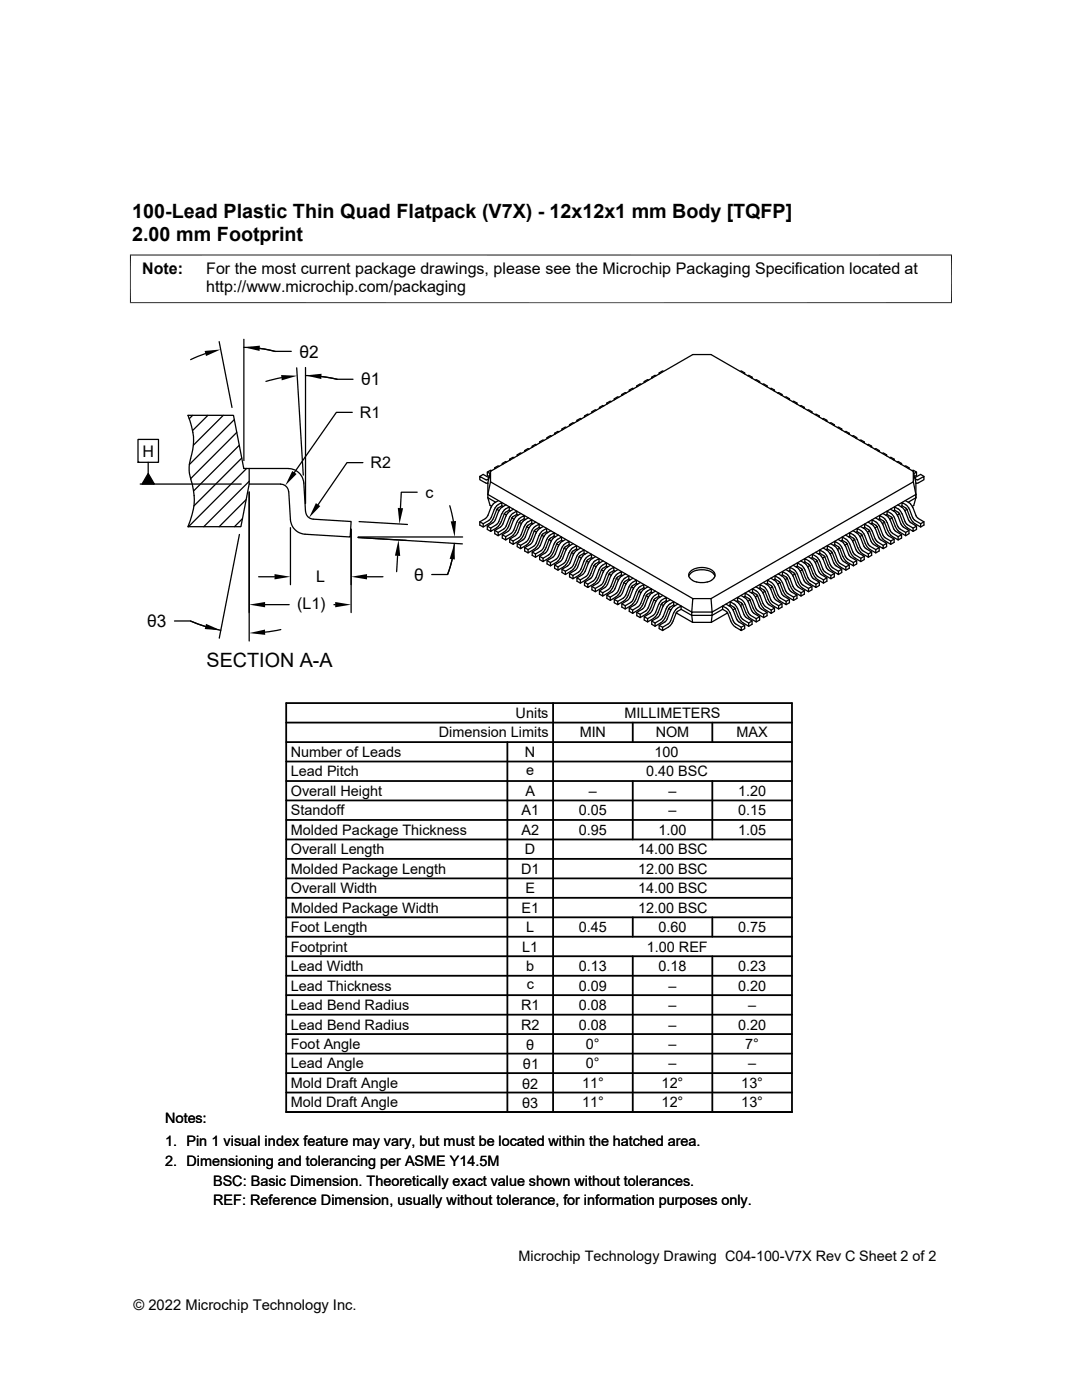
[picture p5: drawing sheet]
<svg xmlns="http://www.w3.org/2000/svg" width="216mm" height="279mm" viewBox="0 0 216 279" stroke-linecap="round" stroke-linejoin="round" font-family="sans-serif">
<g fill="none" stroke="#000" stroke-width=".25">
<path d="M41 70.6l-3 1.2M43.7 68.2l2.6 13.1M48.7 69.3a24.8 24.8 0 0 1 6.2 .8M48.7 67.7v24.2M51.8 69.5l3.1 .6M54.9 70.1h3.2M56.2 75.4l-3.1 .7M59.2 73.4l1.3 21.4M61 75l3.1 .1 3.2 .6M61 73.3v27.2M64.1 75.1l3.1 .6M67.3 75.7h3.1"/>
<path d="M122.8 79.7l-.2-.1v.2M123.4 79.3l-.1-.1-.7 .4M124.3 78.8l-.2-.1v.2M124.9 78.4l-.1-.1-.7 .4M125.8 78l-.2-.1v.2M126.4 77.6l-.2-.1-.6 .4M127.3 77.1l-.2-.1v.2M127.9 76.7l-.2-.1-.6 .4M128.7 76.2l-.2-.1v.2M129.4 75.9l-.2-.1-.7 .3M130.2 75.4l-.2-.1v.2M130.9 75l-.2-.1-.7 .4"/>
<path d="M131.7 74.5l-.2-.1v.2M132.4 74.1l-.2-.1-.7 .4M147.7 74.1l.2-.1 .7 .4M148.4 74.5l.2-.1v.2M149.2 75l.2-.1 .7 .4M149.9 75.4l.2-.1v.2M150.7 75.9l.2-.1 .7 .3M151.4 76.2l.2-.1v.2M152.2 76.7l.2-.1 .7 .4M152.9 77.1l.2-.1v.2M153.7 77.6l.2-.1 .6 .4M154.4 78l.1-.1v.2"/>
<path d="M155.2 78.4l.2-.1 .6 .4M155.9 78.8l.1-.1v.2M156.7 79.3l.2-.1 .6 .4M157.3 79.7l.2-.1v.2M27.5 87.7h4.1v4.6h-4.1zM27.5 92.3h.1M28 96.6h20.1M29.6 94.5l1.2 2.1h-2.5zM29.6 92.3v2.2M38.4 82.9l-.6 .7M41.5 82.9l-3.1 3M44.6 82.9l-6 6"/>
<path d="M46.8 83.7l-9 9M47.2 86.3l-9.2 9.2M47.8 88.9l-9.2 9.1M48.2 91.4l-9.5 9.6M49.1 99.7l-5.4 5.4M49.2 93.5l-11.6 11.6M49.7 96.6h6.3a1.63 1.63 0 0 1 1.6 1.5l.4 5.6a3.1 3.1 0 0 0 2.9 2.9l9 .6 .2-3.1-7.6-.5a1.6 1.6 0 0 1-1.5-1.5M49.7 98.2v29.7M49.7 96.1l-9 9M57.5 93.5a3.1 3.1 0 0 1 3.1 2.9l.4 5.7M57.5 93.5h-8.9l-2-10.6h-9.1a12.4 12.4 0 0 1 .3 9.5 7.9 7.9 0 0 0 .6 4.3 12.1 12.1 0 0 1-.9 8.4h10.6l1.6-8.5v-3.1M70.3 82.3h-3.2l-8.4 12"/>
<path d="M72.4 92.3h-3.2l-5.7 8.4M83.2 98.2h-3.1l-.2 3.2M95.7 95.1l.7-.4 1.1 .6M96.9 95.7l-1.2-.6v.6l1.2 .7M96.9 95.7l.2 .1M96.9 96.4l.5 .1M97.3 95.7l-.2 .1M97.3 99.3l1.6 .9M97.3 99.3l.5 1.6 .3 .1M97.6 95.3h.1M97.6 95.3l-.2 .4M97.8 94.5l-.6-.3v.7l.4 .2"/>
<path d="M97.9 96.2l40.3 23.3M97.9 96.2l-.6 2.5 40.7 23.5 .2-2.7h3.7M97.9 94.1l40.3-23.3h3.7l40.3 23.3M97.9 94.1v2.1M97.9 94.1l-.6 2.2v3M98.1 93.9l-.2-.1-.7 .4M98.9 93.5l-.2-.2v.3M99.5 99.9l-1.1 .7M99.6 93.1l-.2-.1-.7 .3M100.4 92.6l-.2-.1v.2M101.1 92.2l-.2-.1-.7 .4M101.9 91.7l-.2-.1v.2"/>
<path d="M102.6 91.4l-.2-.2-.7 .4M103.4 90.9l-.2-.1v.2M104.1 90.5l-.2-.1-.7 .4M104.9 90l-.2-.1v.2M105.6 89.6l-.2-.1-.7 .4M106.4 89.2l-.2-.2v.3M107 88.8l-.2-.1-.6 .3M107.9 88.3l-.2-.1v.2M108.5 87.9l-.1-.1-.7 .4M109.3 87.4l-.1-.1v.2M110 87l-.2-.1-.6 .4M110.8 86.6l-.1-.1v.2"/>
<path d="M111.5 86.2l-.2-.1-.6 .4M112.3 85.7l-.2-.1v.2M113 85.3l-.2-.1-.7 .4M113.8 84.9l-.2-.1v.2M114.5 84.5l-.2-.2-.7 .5M115.3 84l-.2-.1v.2M116 83.6l-.2-.1-.7 .4M116.8 83.1l-.2-.1v.2M117.5 82.7l-.2-.1-.7 .4M118.3 82.3l-.2-.1v.2M119 81.9l-.2-.1-.7 .4M119.8 81.4l-.2-.1v.2"/>
<path d="M120.5 81l-.2-.1-.7 .4M121.3 80.5l-.2-.1v.2M122 80.2l-.2-.1-.7 .3M158.2 80.2l.1-.1 .7 .3M158.8 80.5l.2-.1v.2M159.7 81l.1-.1 .7 .4M160.3 81.4l.2-.1v.2M161.1 81.9l.2-.1 .7 .4M161.8 82.3l.2-.1v.2M162.6 82.7l.2-.1 .7 .4M163.3 83.1l.2-.1v.2M164.1 83.6l.2-.1 .7 .4"/>
<path d="M164.8 84l.2-.1v.2M165.6 84.5l.2-.2 .7 .5M166.3 84.9l.2-.1v.2M167.1 85.3l.2-.1 .7 .4M167.8 85.7l.2-.1v.2M168.6 86.2l.2-.1 .7 .4M169.3 86.6l.2-.1v.2M170.1 87l.2-.1 .6 .4M170.8 87.4l.1-.1v.2M171.6 87.9l.2-.1 .6 .4M172.3 88.3l.1-.1v.2M173.1 88.8l.2-.1 .6 .3"/>
<path d="M173.7 89.2l.2-.2v.3M174.6 89.6l.2-.1 .6 .4M175.2 90l.2-.1v.2M176.1 90.5l.1-.1 .7 .4M176.7 90.9l.2-.1v.2M177.5 91.4l.2-.2 .7 .4M178.2 91.7l.2-.1v.2M179 92.2l.2-.1 .7 .4M179.7 92.6l.2-.1v.2M180.5 93.1l.2-.1 .7 .3M180.7 99.9l1 .7M181.2 93.5l.2-.2v.3"/>
<path d="M182 93.9l.2-.1 .7 .4M182.2 96.2l-40.3 23.3M182.2 94.1v2.1M182.2 96.2l.6 2.5-40.7 23.5M182.2 94.1l.6 2.2v3M182.4 94.5l.5-.3v.7l-.4 .2M182.8 99.3l-1.6 .9M182.8 99.3l-.5 1.6-.2 .1M183.2 96.4l-.4 .1M183.2 95.7l1.2-.6v.6l-1.2 .7M184.4 95.1l-.7-.4-1.2 .6 .4 .5 .3-.1M47.8 106.7l-4 20.7"/>
<path d="M48.4 103.5l-1.6 1.6M51.6 115.1h3.2M58 105.3v11.4M70.1 105.6v16.7M71.5 107.3l20.8 1.2M71.5 107.2h20.8M71.6 104.1l9.7 .6M73.2 115.1h3.2M79.3 110.9l-.2 3.2M86.1 114.7h3.2M89.7 100.9l.8 3.1M90.2 111.6l-.9 3"/>
<path d="M90.7 108.4a19.5 19.5 0 0 1-1.4 6.2M95.7 104.1l.7 .4M97.2 105l.7 .4M97.3 102.8l-.4 .7-1.2 .6v.7l.7 .4M97.6 103.9l-1.2 .6v.7l1.6-1M98 101.3l-.6 1.5M98 103.3l.8-1.9 .4-.6 .9-.5v.6l-1 .7-.7 1.9-.5 .7M98 103.2l-.5 .6M98.4 100.6l-.4 .7M98.7 105.9l.7 .4M99.1 101.7l.5 .2M99.4 102.2l-.7 1.8-1.5 1v.7l.7 .3"/>
<path d="M99.9 105.2l-1.2 .7v.6l.7 .4M99.9 101.5l-.4 .7M100 104.1l-.6 1-1.5 .9v-.6l1.1-.7M100.1 102.5l-.6 1.7-.5 .5M100.1 100.9l.3 .2M100.2 106.7l.7 .4M100.3 104.6l-.5 .6M100.6 101.8l1-.6v.6l-.7 .4M100.6 101.9l-.5 .7M100.6 102.5l.4 .3M100.9 102.3l-.3 .2-.6 1.6M100.9 100.8l-1 .7"/>
<path d="M101.6 101.8l.3 .2M101.7 107.6l.7 .4M102.1 103.4l.4 .2M102.2 102.6l.9-.6v.7l-1 .7-1 2.3-.3 .3-1.4 .9v-.6l1.4-1 1-2.2zM102.4 103.9l-.8 1.9-1.4 .9v.7l.7 .4M102.4 101.6l-.9 .6-.4 .5-.7 1.9M102.5 105.8l-.5 .6M102.5 105.8l.8-1.9 .4-.5 .9-.5v.6l-1 .7-.6 1.7M102.8 106.9l-1.1 .7v.6l.7 .4M102.9 103.2l-.5 .7M103 105.9l-.7 1-1.4 .9v-.7l1.1-.7M103.1 102.7l.3 .1"/>
<path d="M103.2 108.4l.7 .4M103.3 106.3l-.5 .6M103.6 104.2l.4 .3M103.9 102.5l-1 .7M104.3 107.8l-1.1 .6v.7l.7 .4M104.6 103.5l.3 .2M104.7 109.3l.7 .4M105 104.4l1.1-.7v.7l-.8 .4M105.1 104.4l-.5 .7M105.1 105.1l.4 .2M105.4 104.8l-.3 .3-1 2.3-.6 .5-1.1 .7v-.6l1.2-.8 .3-.3 .7-1.8M105.4 105.6l-.6 1.7-.5 .5"/>
<path d="M105.4 103.3l-.9 .6-.4 .5-.8 1.9M105.5 107.5l-.4 .6-1.2 .7v.7l1.4-.9 .7-1M105.8 108.6l-1.1 .7v.7l.7 .3M106.1 104.4l.2 .1M106.2 104.6l-.8 1M106.2 110.2l.6 .4M106.6 106l-.6 1.6M106.6 106l.2-.3 .8-.5v-.6l-.9 .5-.5 .6-.7 1.8M106.6 106l.4 .2M106.9 104.2l-.7 .4M107.6 106.8l-.7 1.7-.4 .5M107.6 105.2l.2 .2"/>
<path d="M107.7 111l.7 .4M107.8 108.9l-.5 .6-1.1 .7v.6l.6 .4M108 109.9l-1.2 .7v.6l1.2-.7M108 106.2l-.4 .6M108.1 106.9l-1 2.2-.6 .6-1.1 .6v-.6l1.1-.7M108.1 106.8l.4 .3M108.3 105.9l-.3 .3M108.3 105.9l.8-.4v.6l-.8 .4-.2 .4M108.4 110.2l-.4 .3M108.4 105.1a2.58 2.58 0 0 0-1.5 1.3l-.6 1.7-.5 .5M108.5 109.3l-.5 .6M109.1 106.1l.2 .2"/>
<path d="M109.2 111.9l.6 .4M109.5 110.7l-1.1 .7v.7l1.5-1M109.6 107.7l-.7 1.8-.5 .7M109.6 107.7l.4 .2M109.7 107.5l-.1 .2M109.7 107.5l.9-.5v-.7a2.51 2.51 0 0 0-1.5 1.4l-.6 1.6M109.9 108.2l-.8 1.9-1.4 .9v.7l.7 .4M109.9 105.9a2.55 2.55 0 0 0-1.5 1.4l-.6 1.6M110 110.1l-.5 .6M110.3 111.2l-1.1 .7v.6l.6 .4M110.6 108.6l-.6 1.5M110.6 107l.2 .1"/>
<path d="M110.6 107.2l-.7 1M110.7 112.8l.6 .3M110.8 110.6l-.5 .6M111 111.6l-1.2 .7v.6l1.6-1M111 107.9l1.1-.7v.6l-1 .7-.7 1.7-.5 .9M111 107.9l-.4 .7M111.1 108.5l.4 .3M111.4 106.8l-.8 .4M111.8 112.1l-1.1 .7v.6l.6 .4M112.1 109.4l-.7 1.7-.4 .5M112.1 107.8l.2 .2M112.1 113.6l.7 .4"/>
<path d="M112.5 112.5l-1.2 .6v.7l1.2-.7M112.6 109.4l.4 .2M112.8 108.5l-.7 .9M112.8 108.5l.8-.5v.7l-.8 .4M112.8 109.1l-.2 .3-.8 1.8-.4 .7M112.9 109.9l-.7 1.6-.4 .6M112.9 107.7a2.51 2.51 0 0 0-1.5 1.4l-.6 1.5M113.3 109.2l-.4 .7M113.4 111.9l-.3 .6-.6 .6M113.6 108.7l.2 .1M113.6 114.5l.7 .4M113.7 112.3l-.4 .6-1.2 .7v.7l.7 .4"/>
<path d="M114 110.3l.3-.3 .7-.4v-.7a2.78 2.78 0 0 0-1.5 1.4l-.6 1.7-.5 .5M114.4 108.5l-1.1 .7M114.5 110.5l-.5-.2-.6 1.6M114.8 113.8l-1.2 .7v.6l.7 .4M115 109.6l.3 .1M115.1 115.3l.7 .4M115.5 111.2l-.9 2.2-.3 .3-1.5 1v-.7l1.1-.7M115.5 111.2l.3-.4 .7-.4v-.7a2.27 2.27 0 0 0-1.4 1.3l-.7 1.8-.5 .5M115.5 111.1l.5 .3M115.8 111.6l-.6 1.7-.4 .5M115.9 109.4l-.9 .5-.5 .5-.7 1.9M115.9 113.6l-.4 .5-1.2 .8v.6l1.5-.9 .6-1"/>
<path d="M116.3 114.7l-1.2 .6v.7l.7 .4M116.3 110.9l-.4 .7M116.5 110.4l.3 .2M116.6 116.2l.7 .4M116.7 114l-.5 .6M117 112l.5 .2M117.3 111.7l.7-.4v-.7l-.9 .6-.4 .5-.8 1.9M117.3 111.7l-.2 .3-.7 1.6M117.3 110.2l-1 .7M117.8 115.5l-1.2 .7v.6l.7 .4M118 112.9l-.6 1.6-.5 .5M118 111.3l.3 .1"/>
<path d="M118.1 117.1l.7 .3M118.2 114.9l-.5 .6M118.4 112.2l1.1-.7v.6l-1 .7-1 2.3-.3 .4-1.4 .9v-.7l1.1-.6M118.5 112.2l-.5 .7M118.5 112.9l.4 .2M118.8 113.3l-.6 1.6M118.9 111.1l-1 .5-.4 .6-.7 1.8M118.9 115.3l-.5 .6M119.3 116.4l-1.2 .7v.6l.7 .4M119.4 115.3l-.7 1-1.4 .9v-.6l1.1-.7M119.5 112.1l.3 .2M119.6 117.9l.7 .4"/>
<path d="M120 113.7l-.6 1.6M120 113.7l.2-.2 .8-.5v-.7l-.9 .6-.4 .5-.8 1.9M120 113.7l.4 .3M120.3 114.2l-.6 1.7-.5 .5M120.3 112a2.55 2.55 0 0 0-1.4 1.3M120.8 113.5l-.5 .7M121 114.6l-.6 1.6M121 113l.3 .1M121.1 118.8l.7 .4M121.4 113.9l1.1-.7v.7l-1 .7-1 2.3-.6 .5-1.1 .7v-.7l1.2-.7 .4-.6M121.5 113.9l-.5 .7M121.5 114.6l.4 .2"/>
<path d="M121.8 112.8l-1 .7M121.9 117l-.5 .6M122.2 118.1l-1.1 .7v.6l.7 .4M122.5 113.9l.2 .1M122.5 115.4l-.6 1.6M122.6 119.6l.7 .4M122.9 118.5l-1.1 .7v.6l1.5-1M122.9 114.7l1.1-.6v.6l-.7 .4M122.9 114.8l-.4 .7M123 115.4l.4 .3M123.1 115.3l-1.1 2.4-.3 .3-1.4 1v-.7l1.1-.7M123.3 115.2l-.2 .1"/>
<path d="M123.3 113.7a2.7 2.7 0 0 0-1.5 1.4l-.8 1.8-1.4 1v.7l.7 .4M124 116.3l-.7 1.7-.4 .5M124 114.7l.2 .2M124.1 115l-.6 .6-.8 2-.5 .5M124.2 118.3l-.5 .7-1.1 .6v.7l.7 .4M124.4 119.4l-1.1 .6v.7l1.5-1M124.4 115.6l1.1-.7v.7l-1 .7-.6 1.6-.6 .9M124.4 115.6l-.4 .7M124.5 116.3l.4 .2M124.8 114.5l-.7 .5M125.5 115.6l.2 .1M125.7 119.2l-.4 .5-1.2 .8v.7l.7 .3"/>
<path d="M126 117.2l.4 .2M126.2 116.2l-.6 .7-.8 1.9-.4 .5M126.2 116.2l.8-.4v.6l-1 .7-.7 1.9-.5 .7M126.3 117.6l-.6 1.6M126.3 115.4a2.51 2.51 0 0 0-1.5 1.4l-.6 1.5M126.7 116.9l-.4 .7M126.8 119.6l-.3 .7-.6 .5M127 116.4l.2 .2M127.5 118.1l.2-.4 .8-.4v-.7a2.59 2.59 0 0 0-1.5 1.4l-.7 1.8-.3 .3-1.2 .8v.6l1.1-.6M127.8 116.2l-1.1 .7M127.8 118.5l-.6 1.6M127.9 118.3l-.4-.3-.6 1.6"/>
<path d="M128.5 117.3l.2 .2M128.5 117.6l-.7 .9M129 118.9l.4 .2M129.3 119.4l-.7 1.6-.4 .5M129.3 117.1l-.8 .4M129.7 118.7l-.4 .7M129.9 119.7l-.8 1.9-1.4 1v.7l1.5-.9 .6-1M130 118.2l.2 .1M130.5 119.7l.4 .3M130.7 118.8l-.8 1M130.7 118.8l.7-.4v.6l-.7 .4M130.7 119.5l-.2 .2-.7 1.7"/>
<path d="M130.8 118l-1.1 .7M131.4 119l.3 .2M131.9 119.9l1-.7v.7l-.7 .4-.3 .3M131.9 119.9l-.5 .7-.6 1.7-.5 .5M132.3 118.8l-.9 .6-.5 .5-.7 1.9M132.9 119.9l.3 .1M133.8 119.7a2.55 2.55 0 0 0-1.5 1.4M139 116.1l.8 .2 1.3-.2M140.1 113.2h.1M141.1 116.2a1.45 1.45 0 0 0 1.4-1.9 3.5 3.5 0 0 0-4.9 0 1.25 1.25 0 0 0 1 1.7l.4 .2M141.9 119.5l.2 2.7M142.7 115a2.74 2.74 0 0 0-3.2-1.3 2.26 2.26 0 0 0-2.1 1.3"/>
<path d="M146.4 119.7a2.55 2.55 0 0 1 1.4 1.4l.7 1.6M147.2 119.9l-.3 .1M147.8 118.8l1 .6 .4 .5 .7 1.9M147.9 119.7l.6 .6 .8 2 .5 .5M147.9 119.7l-.7-.5v.7l.7 .4M148.7 119l-.3 .2M149.3 118a2.13 2.13 0 0 1 1.4 1.2l.8 1.8 .4 .5M149.4 119.5l.2 .2 .7 1.7 .6 .9M149.4 118.8l.3 .3M149.4 118.8l-.7-.4v.6l.7 .4M149.7 119.7l-.5 .3M149.7 119.1l.5 .7"/>
<path d="M150.2 118.2l-.3 .1M150.2 119.7l.9 2.1M150.8 117.1l.8 .4M151.2 118.9l-.5 .2M151.6 117.6l.3 .2M151.7 117.3l-.3 .2M151.9 117.8l.4 .7M152.2 118.3l.5-.3 .8 2 .7 .8M152.3 116.2l.8 .5M152.3 118.5l.7 1.7 .4 .5M152.7 118.1l-.3-.4-.7-.4v-.7a2.59 2.59 0 0 1 1.5 1.4l.7 1.8 .2 .3 1.3 .8v.6l-1.2-.6M153.1 116.7l.6 .6 .7 1.9"/>
<path d="M153.1 116.4l-.2 .2M153.8 115.4l1.1 .7M153.9 116.2l.6 .7 .8 1.9 .4 .5M153.9 116.2l-.8-.4v.6l.8 .5 .2 .3M154.1 117.2l-.4 .2M154.2 117.2l.5 1.6M154.4 119.2l.4 .5 1.2 .8v.7l-.6 .3M154.6 115.6l-.2 .1M154.8 118.8l.6 1 1.5 .9v-.7l-1.2-.6M154.9 116.1l.4 .7M155.3 114.5l.7 .5M155.3 116.8l.9 2"/>
<path d="M155.4 116l-.8-.4v-.7a2.7 2.7 0 0 1 1.5 1.4l.8 1.9 1.4 1v.6l-1.4-.9-.3-.3-1-2.3-.2-.3M155.6 116.3l-.4 .2M156 115l.7 .6 .7 1.9M156.1 114.7l-.2 .2M156.2 118.8l.2 .2M156.4 119l1.1 .6v.7l-.6 .4M156.8 113.7l1.1 .7M156.9 115.2l.2 .2 .6 1.7 .6 .8M157.1 115.4l-.4 .3M157.2 114.7l-1.1-.6v.6l.8 .4M157.2 114.8l.4 .7M157.4 117.5l.5 .6"/>
<path d="M157.5 119.6l-.6 .4M157.6 113.9l-.2 .1M157.6 115.4l.8 1.9 1.4 1v.7l-1.5-1.1M157.8 114.4l.5 .7 .8 1.8 1.4 1v.7l-.7 .4M157.9 118.1l1.1 .7v.6l-.7 .4M158.3 112.8l1 .7M158.3 114.3l.2 .1M158.4 114.3l-.8-.4v-.7a2.27 2.27 0 0 1 1.4 1.2l.7 1.8M158.5 114.4l1.1 2.5 .6 .5 1.1 .7v-.7l-1.2-.7-.4-.6M158.6 114.6l-.4 .2M159 118.8l-.7 .4M159.1 113l-.2 .1"/>
<path d="M159.3 113.5l.3 .4M159.6 113.9l.2 .3M159.8 114.2l.8 1.9 1.4 1v.6l-.7 .4M159.8 112a2.55 2.55 0 0 1 1.5 1.3l.6 1.6M160.1 113.7l-.4 .3M160.1 113l.3 .4M160.2 113l-1.1-.7v.7l1 .7 .6 1.6 .6 .9M160.4 113.4l.2 .3M160.5 117.9l-.7 .4M160.6 112.1l-.3 .2M160.6 113.7l.7 1.7 .4 .5M161.3 111.1l.9 .5 .4 .6 .8 1.9 .5 .5"/>
<path d="M161.3 112.6l.1 .1M161.3 111.9l.3 .3M161.4 111.9l-.8-.4v.6l.8 .5M161.5 112.7l1.1 2.4 .3 .4 1.4 .9v-.7l-1.1-.6M161.6 112.9l-.4 .2M161.6 112.2l.5 .7M161.7 115.9l1.1 .7v.6l-1.5-1M161.9 114.9l.5 .6M162 117.1l-.7 .3M162.1 111.3l-.3 .1M162.1 112.9l.7 1.6 .4 .5M162.4 115.5l1.1 .7v.6l-.7 .4"/>
<path d="M162.8 110.2l1 .7M162.8 111.7l.3 .3 .6 1.6 .6 .9M163.1 112l-.4 .2M163.1 111.3l.3 .4M163.2 111.3l-1.1-.7v.7l.7 .4M163.4 111.7l.2 .3M163.5 116.2l-.7 .4M163.6 110.4l-.3 .2M163.6 112l.6 1.6M163.8 110.9l.3 .4M163.9 114.7l1.1 .6v.7l-.7 .4M164.1 111.3l.2 .3"/>
<path d="M164.2 113.6l.3 .4M164.3 111.6l.6 1.7 .5 .5M164.3 109.4l1 .7M164.5 114l.2 .2M164.6 111.1l-.5 .3M164.6 111.2l-1-.8v-.7l.9 .6 .4 .5 .8 1.9M164.6 111.2l.7 1.7 .8 1.1M164.7 114.2l1.1 .7v.6l-1.5-1M165 115.3l-.7 .4M165.1 109.6l-.3 .1M165.3 110.1l.4 .7M165.4 113.8l1.1 .7v.6l-.7 .4"/>
<path d="M165.7 110.5l.4-.2 .8 2 .7 .8M165.7 112.7l.5 .6M165.7 108.5l.8 .4M165.8 110.7l.5 1.6M166.1 110.3l-.3-.3-.7-.4v-.7a2.78 2.78 0 0 1 1.5 1.4l.6 1.7 .5 .5M166.2 113.3l1.1 .7v.7l-1.1-.7M166.4 112.3l.5 .6M166.5 108.9l.6 .7 .8 1.9 .4 .6M166.5 114.5l-.7 .4M166.6 108.7l-.3 .1M166.8 112.9l1.2 .7v.7l-.7 .4M167.2 107.7l1.1 .6"/>
<path d="M167.3 108.5l.6 .6M167.3 108.5l-.7-.5v.7l.7 .4M167.3 109.1l.2 .3 .7 1.6M167.6 109.4l-.5 .2M167.7 112.5l1.1 .6v.7l-1.2-.7M167.9 109.1l.2 .3M168 113.6l-.7 .4M168.1 109.4l.8 1.9 1.4 1v.6l-1.5-.9-.6-1M168.1 107.8l-.3 .2M168.3 108.4l.4 .7M168.3 112.1l1.2 .7v.6l-.7 .4M168.7 106.8l.8 .4"/>
<path d="M168.7 109l.9 2.1M168.8 108.3l.2 .2 1 2.3 .3 .4 1.5 .9v-.7l-1.3-.7-.3-.6M168.8 108.3l-.7-.5v-.6a2.55 2.55 0 0 1 1.4 1.4l.7 1.5M169 108.5l-.4 .3M169.5 107.2l.6 .7M169.5 112.8l-.7 .3M169.5 107l-.2 .1M169.7 111.1l.1 .1M169.8 111.2l1.1 .7v.6l-.6 .4M170.1 107.9l.1 .3M170.1 107.9l.4-.2 .8 1.8 .4 .7M170.2 105.9l1.1 .7"/>
<path d="M170.2 108.2l.6 1.5M170.5 107.7l-.2-.3-.8-.4v-.7l1 .5 .4 .6 .9 2.1 .2 .3 1.3 .8v.6l-1.2-.7M170.8 109.7l.5 .7 1.1 .6v.7l-.6 .4M170.9 111.9l-.6 .4M171 106.1l-.2 .2M171.3 106.6l.3 .4 .7 1.9M171.7 105.1a2.58 2.58 0 0 1 1.5 1.3l.8 2 1.4 .9v.7l-.6 .3M171.7 110.2l.4 .3M171.8 106.6h.1M171.8 105.9l.6 .6 .8 2 .4 .5M171.8 105.9l-.8-.4v.6l.8 .4M171.9 106.6l1.1 2.5 .6 .6 1.2 .6v-.6l-1.2-.7"/>
<path d="M172 106.8l-.4 .3M172.3 108.9l.4 .5 1.2 .8v.6l-.6 .4M172.4 111l-.6 .4M172.5 105.2l-.2 .2M173.2 104.2l.7 .4M173.5 106l-.4 .2M173.6 105.3l.3 .4M173.6 105.3l-1.1-.7v.6l1 .7 .6 1.7 .6 .9M173.9 105.7l.1 .3M173.9 110.2l-.6 .4M173.9 104.6l.8 1M174 104.4l-.2 .1"/>
<path d="M174 106l.7 1.6 .4 .5M174.7 103.3l.9 .6 .4 .5M174.7 105.6l.6 1.7 .5 .5M174.8 104.2l.3 .2M174.8 104.8l.1 .1M174.8 104.2l-.8-.5v.7l.8 .4M174.9 104.9l1.1 2.5 .6 .5 1.1 .7v-.6l-1.4-1-.8-1.9M175 105.1l-.4 .2M175.1 104.4l.3 .4M175.1 108.2l1.1 .6v.7l-1.5-1M175.4 104.8l.1 .3M175.4 109.3l-.6 .4"/>
<path d="M175.5 103.5l-.2 .2M175.8 107.8l1.1 .6v.7l-.7 .4M176 104.4l.8 1.9M176.2 102.5l1 .7M176.5 104.2l-.4 .3M176.6 103.6l.4 .7M176.6 103.6l-1.1-.7v.6l1 .7 .6 1.7 .6 .9M176.8 106.3l.5 .6 1.1 .7v.6l-.7 .4M176.9 108.4l-.7 .4M177 102.7l-.3 .1M177 104.2l.6 1.6M177.2 103.2l.3 .4"/>
<path d="M177.5 103.6l.2 .3M177.6 105.8l.3 .5M177.7 101.6l1 .7M177.7 103.9l.8 1.9 1.4 .9v.7l-.7 .4M177.9 103.2l.9 2.2 .8 .8M177.9 106.3l.2 .1M178 103.4l-.4 .2M178.1 106.4l1.1 .7v.7l-1.5-1M178.4 103.1l-.5-.5-.9-.6v.7l.8 .5M178.4 103.1l.7 1.9M178.4 107.6l-.7 .4M178.5 101.8l-.3 .2"/>
<path d="M178.7 102.3l.5 .7M179.1 104.9l.4 .6 1.2 .8v.6l-1.1-.7M179.2 100.8l.7 .4M179.2 103l.6 1.6M179.2 102.3l.3 .2 1 2.3 .3 .3 1.4 .9v-.6l-1.1-.7M179.5 102.5l-.4 .3M179.5 101.9l.5 .7M179.6 101.8l-1.1-.6v.6l.7 .4M179.8 104.6l.5 .6M179.9 101.2l.6 .6M179.9 106.7l-.7 .4M180 100.9l-.3 .2"/>
<path d="M180 102.5l.6 1.7 .5 .5M180.3 105.2l1.1 .7v.6l-.7 .4M180.5 101.9l1 2.1 1.4 1v.7l-.7 .3M181 101.7l-.4 .2M181.4 105.9l-.7 .4M181.7 100.6l.4 .7M182.1 103.3l-.8-1.9-.4-.6-.9-.5v.6l1 .7 .6 1.7M182.1 103.2l.4 .6 1.2 .7v.7l-1.5-.9-.6-1M182.2 101.3l.8 2M182.9 105l-.7 .4M183.1 103.3l.2 .2M183.2 103.5l1.2 .6v.7l-.7 .4"/>
<path d="M184.4 104.1l-.7 .4M34.8 123.9h3.2l3 1.1M38 123.9a28.9 28.9 0 0 0 6 1.9M52.9 120.7h4.8M56 125.6l-3.1 .6M66.6 120.7h.3M124.1 120.5l.7 .4M125.6 121.3l.6 .5M127.1 122.2l.6 .4M127.2 120.1l-.5 .6-1.1 .6v.7l.6 .4M127.8 120.4l-.3 .6-1.3 .8v.6l1.5-.9 .3-.3 1-2.3 1-.7v-.7a2.27 2.27 0 0 0-1.5 1.2l-.7 1.8M128.2 121.6l-1.1 .6v.7l.6 .4"/>
<path d="M128.5 123.1l.7 .4M129.7 122.4l-1.2 .7v.6l.7 .4M130 123.9l.7 .4M130.2 121.8l-.5 .6M130.3 122.8l-1.1 .7v.6l1.2-.7M131.5 124.8l.7 .4M131.7 122.6l-.5 .7-1.2 .6v.7l.7 .4M132.2 121.1l-.5 1.6M132.3 123l-.5 .6M132.4 120.8l-.5-.2-.8 2-.7 .8M132.7 124.1l-1.2 .7v.7l.7 .3M132.8 123.1l-.6 1-1.5 .9v-.7l1.1-.6"/>
<path d="M133.4 121.5l-.6 1.6M133.4 121.5l.2-.3 .8-.5v-.6l-.9 .5-.4 .6-.8 1.8M133.4 121.5l.5 .2M133.8 121.9l-.7 1.7-.4 .5M134.2 121.3l-.4 .7M134.4 120.7l.3 .2M134.5 121l-.3 .2M134.9 121.6l1-.7v.7l-.7 .4M134.9 121.6l-.5 .7M134.9 122.3l3.3 1.9M135.2 122l-.3 .3-1 2.3-.6 .6-1.1 .6v-.6l1.2-.8 .3-.3 .7-1.8M135.3 120.6l-.8 .4"/>
<path d="M135.9 121.6l2.1 1.2M138 122.8l.2 1.4M138.2 124.2h3.7M142.1 122.2h-4.1v.6M142.1 122.2v.6h-4.1M144.2 121.6l-2.1 1.2-.2 1.4M144.9 120.6l1 .6M144.9 122l.1 .1M144.9 122l-.7-.4v-.7a2.27 2.27 0 0 1 1.4 1.3l.1 .1M145.1 122.1l1.1 2.5 .6 .6 1.1 .6v-.6l-1.4-1-.8-1.9M145.2 122.3l-3.3 1.9M145.7 120.7l-.3 .2"/>
<path d="M145.9 121.3l.5 .7M146.4 121.9l.6 1.7 .5 .5M146.7 121.5l-.4 .2M146.7 120.8l.5 .7M146.7 120.8l-1-.7v.6l1 .7 .6 1.7 .6 .9M147.2 121.5l.6 1.5M147.4 124.1l1.2 .7v.7l-.7 .3M147.8 123l.3 .5M147.9 120.3l.1 .1M148 120.4l.2 .2M148.1 123.5l.2 .1M148.2 120.6l-.5 .2"/>
<path d="M148.2 120.6l.7 1.8 .8 1M148.3 123.7l1.1 .6v.7l-1.5-1M148.5 122.6l.3 .6 1.3 .7v.7l-.7 .4M148.6 124.8l-.7 .4M149.8 122.8l1.1 .7v.6l-1.1-.7M150 121.8l.5 .6M150.1 123.9l-.7 .4M150.4 122.4l1.2 .7v.6l-.7 .4M151.1 121.8l.2 .1M151.3 121.9l1.1 .7v.7l-1.5-1M151.6 123.1l-.7 .4M151.9 121.6l1.2 .6v.7l-.7 .4"/>
<path d="M152.3 120.5l-.8-1.9-.4-.6-.9-.5v.7l1 .7 .7 1.8 .8 1M152.3 120.4l.4 .6 1.2 .8v.6l-1.2-.7M153.1 122.2l-.7 .4M153.4 120.7l1.1 .6v.7l-.6 .4M154.5 121.3l-.6 .5M156 120.5l-.6 .4"/>
</g>
<g fill="#000">
<path d="M40.8 70l3.2-.3-2.9 1.4zM48.7 69.3l3.2-.3-.1 1zM56.1 74.8l3.2 .2-3.1 .9zM61 74.9l3.2-.3-.1 1zM29.6 94.5l1.2 2.1h-2.5zM58.3 94l.9 .6-2.3 2.3zM54.8 114.6l3.2 .5-3.2 .5zM63 100.4l.9 .6-2.2 2.3zM70.1 115.1l3.1-.5v1zM79.5 107.7l.4 3.3-1.1-.1zM79.4 101.4h1l-.7 3.2zM90.7 108.4l.1 3.3-1.1-.2z"/>
<path d="M89.9 104.1l1.1-.1-.3 3.2zM41.1 124.5l2.9 1.3-3.1-.3zM49.7 120.7l3.2-.6v1.1zM49.7 126.3l3.2-.7v1.1zM66.9 120.1l3.2 .6-3.2 .5z"/>
</g>
<g fill="none" stroke="#000" stroke-width=".36">
<path d="M57.1 140.3h100.9v81.6h-100.9zM57.1 144.2h100.9M57.1 148.1h100.9M57.1 152h100.9M57.1 159.7h100.9M57.1 155.9h100.9M101.2 148.1v73.8M110.4 140.3v81.6M126.3 155.9v11.6M126.3 144.2v3.9M142.1 155.9v11.6M142.1 144.2v3.9"/>
<path d="M57.1 175.3h100.9M57.1 163.6h100.9M57.1 167.5h100.9M57.1 171.4h100.9M57.1 179.2h100.9M57.1 183.1h100.9M57.1 186.9h100.9M57.1 194.7h100.9M57.1 190.8h100.9M57.1 198.6h100.9M126.3 183.1v3.8M126.3 190.8v31.1"/>
<path d="M142.1 183.1v3.8M142.1 190.8v31.1M57.1 210.3h100.9M57.1 214.2h100.9M57.1 218h100.9M57.1 202.5h100.9M57.1 206.4h100.9"/>
</g>
<path d="M26 50.8v9.7M189.9 50.8v9.7M189.9 50.9h-164M25.9 60.4h164" fill="none" stroke="#000" stroke-width=".2"/>
<g font-size="3.9">
<text x="26.4" y="43.5">100-Lead Plastic Thin Quad Flatpack (V7X) - 12x12x1 mm Body [TQFP]</text>
<text x="26.4" y="48.1">2.00 mm Footprint</text>
<text x="41.2" y="133.2">SECTION A-A</text>
</g>
<g font-size="3.5">
<text x="59.8" y="71.4">θ2</text>
<text x="72.1" y="76.9">θ1</text>
<text x="82.6" y="115.9">θ</text>
<text x="29.3" y="125.1">θ3</text>
</g>
<g font-size="3.2">
<text x="28.4" y="54.7">Note:</text>
<text x="41.1" y="58.3">http://www.microchip.com/packaging</text>
<text x="41.1" y="54.7">For the most current package drawings, please see the Microchip Packaging Specification located at</text>
<text x="71.8" y="83.4">R1</text>
<text x="28.4" y="91.1">H</text>
<text x="73.9" y="93.5">R2</text>
<text x="84.9" y="99.4">c</text>
<text x="63.1" y="116.2">L</text>
<text x="59.3" y="121.5">(L1)</text>
</g>
<g font-size="2.9">
<text x="102.9" y="143.3">Units</text>
<text x="124.6" y="143.3">MILLIMETERS</text>
<text x="87.6" y="147.2">Dimension Limits</text>
<text x="115.7" y="147.2">MIN</text>
<text x="130.8" y="147.2">NOM</text>
<text x="147" y="147.2">MAX</text>
<text x="58" y="155">Lead Pitch</text>
<text x="58" y="151.1">Number of Leads</text>
<text x="104.8" y="151.1">N</text>
<text x="105" y="154.7">e</text>
<text x="128.9" y="155">0.40 BSC</text>
<text x="130.6" y="151.1">100</text>
<text x="58" y="158.8">Overall Height</text>
<text x="104.8" y="158.8">A</text>
<text x="117.5" y="158.8">–</text>
<text x="133.4" y="158.8">–</text>
<text x="147.3" y="158.8">1.20</text>
<text x="58" y="162.7">Standoff</text>
<text x="58" y="166.6">Molded Package Thickness</text>
<text x="104.1" y="162.7">A1</text>
<text x="104.1" y="166.6">A2</text>
<text x="115.5" y="162.7">0.05</text>
<text x="115.5" y="166.6">0.95</text>
<text x="131.4" y="166.6">1.00</text>
<text x="133.4" y="162.7">–</text>
<text x="147.3" y="166.6">1.05</text>
<text x="147.3" y="162.7">0.15</text>
<text x="58" y="170.5">Overall Length</text>
<text x="104.8" y="170.5">D</text>
<text x="127.3" y="170.5">14.00 BSC</text>
<text x="58" y="174.4">Molded Package Length</text>
<text x="58" y="178.3">Overall Width</text>
<text x="104" y="174.4">D1</text>
<text x="104.8" y="178.3">E</text>
<text x="127.3" y="174.4">12.00 BSC</text>
<text x="127.3" y="178.3">14.00 BSC</text>
<text x="58" y="182.2">Molded Package Width</text>
<text x="104" y="182.2">E1</text>
<text x="127.3" y="182.2">12.00 BSC</text>
<text x="58" y="186">Foot Length</text>
<text x="58" y="189.9">Footprint</text>
<text x="104.2" y="189.9">L1</text>
<text x="105" y="186">L</text>
<text x="115.5" y="186">0.45</text>
<text x="129.1" y="189.9">1.00 REF</text>
<text x="131.4" y="186">0.60</text>
<text x="147.3" y="186">0.75</text>
<text x="58" y="193.8">Lead Width</text>
<text x="58" y="197.7">Lead Thickness</text>
<text x="105" y="193.8">b</text>
<text x="105.1" y="197.4">c</text>
<text x="115.5" y="197.7">0.09</text>
<text x="115.5" y="193.8">0.13</text>
<text x="131.4" y="193.8">0.18</text>
<text x="133.4" y="197.7">–</text>
<text x="147.3" y="197.7">0.20</text>
<text x="147.3" y="193.8">0.23</text>
<text x="58" y="201.6">Lead Bend Radius</text>
<text x="104" y="201.6">R1</text>
<text x="115.5" y="201.6">0.08</text>
<text x="133.4" y="201.6">–</text>
<text x="149.3" y="201.6">–</text>
<text x="58" y="209.4">Foot Angle</text>
<text x="58" y="205.5">Lead Bend Radius</text>
<text x="104" y="205.5">R2</text>
<text x="105" y="209.5">θ</text>
<text x="115.5" y="205.5">0.08</text>
<text x="116.9" y="209.4">0°</text>
<text x="133.4" y="205.5">–</text>
<text x="133.4" y="209.4">–</text>
<text x="147.3" y="205.5">0.20</text>
<text x="148.7" y="209.4">7°</text>
<text x="58" y="213.2">Lead Angle</text>
<text x="104.4" y="213.4">θ1</text>
<text x="116.9" y="213.2">0°</text>
<text x="133.4" y="213.2">–</text>
<text x="149.3" y="213.2">–</text>
<text x="58" y="221">Mold Draft Angle</text>
<text x="58" y="217.1">Mold Draft Angle</text>
<text x="104.2" y="221.1">θ3</text>
<text x="104.2" y="217.3">θ2</text>
<text x="116.1" y="221">11°</text>
<text x="116.1" y="217.1">11°</text>
<text x="132" y="217.1">12°</text>
<text x="132" y="221">12°</text>
<text x="147.9" y="217.1">13°</text>
<text x="147.9" y="221">13°</text>
<text x="32.9" y="224.1">Notes:</text>
<text x="32.9" y="228.7">1. Pin 1 visual index feature may vary, but must be located within the hatched area.</text>
<text x="32.9" y="232.7">2. Dimensioning and tolerancing per ASME Y14.5M</text>
<text x="42.5" y="236.7">BSC: Basic Dimension. Theoretically exact value shown without tolerances.</text>
<text x="42.5" y="240.4">REF: Reference Dimension, usually without tolerance, for information purposes only.</text>
<text x="103.5" y="251.7">Microchip Technology Drawing C04-100-V7X Rev C Sheet 2 of 2</text>
<text x="26.6" y="261.3">© 2022 Microchip Technology Inc.</text>
</g>
</svg>
